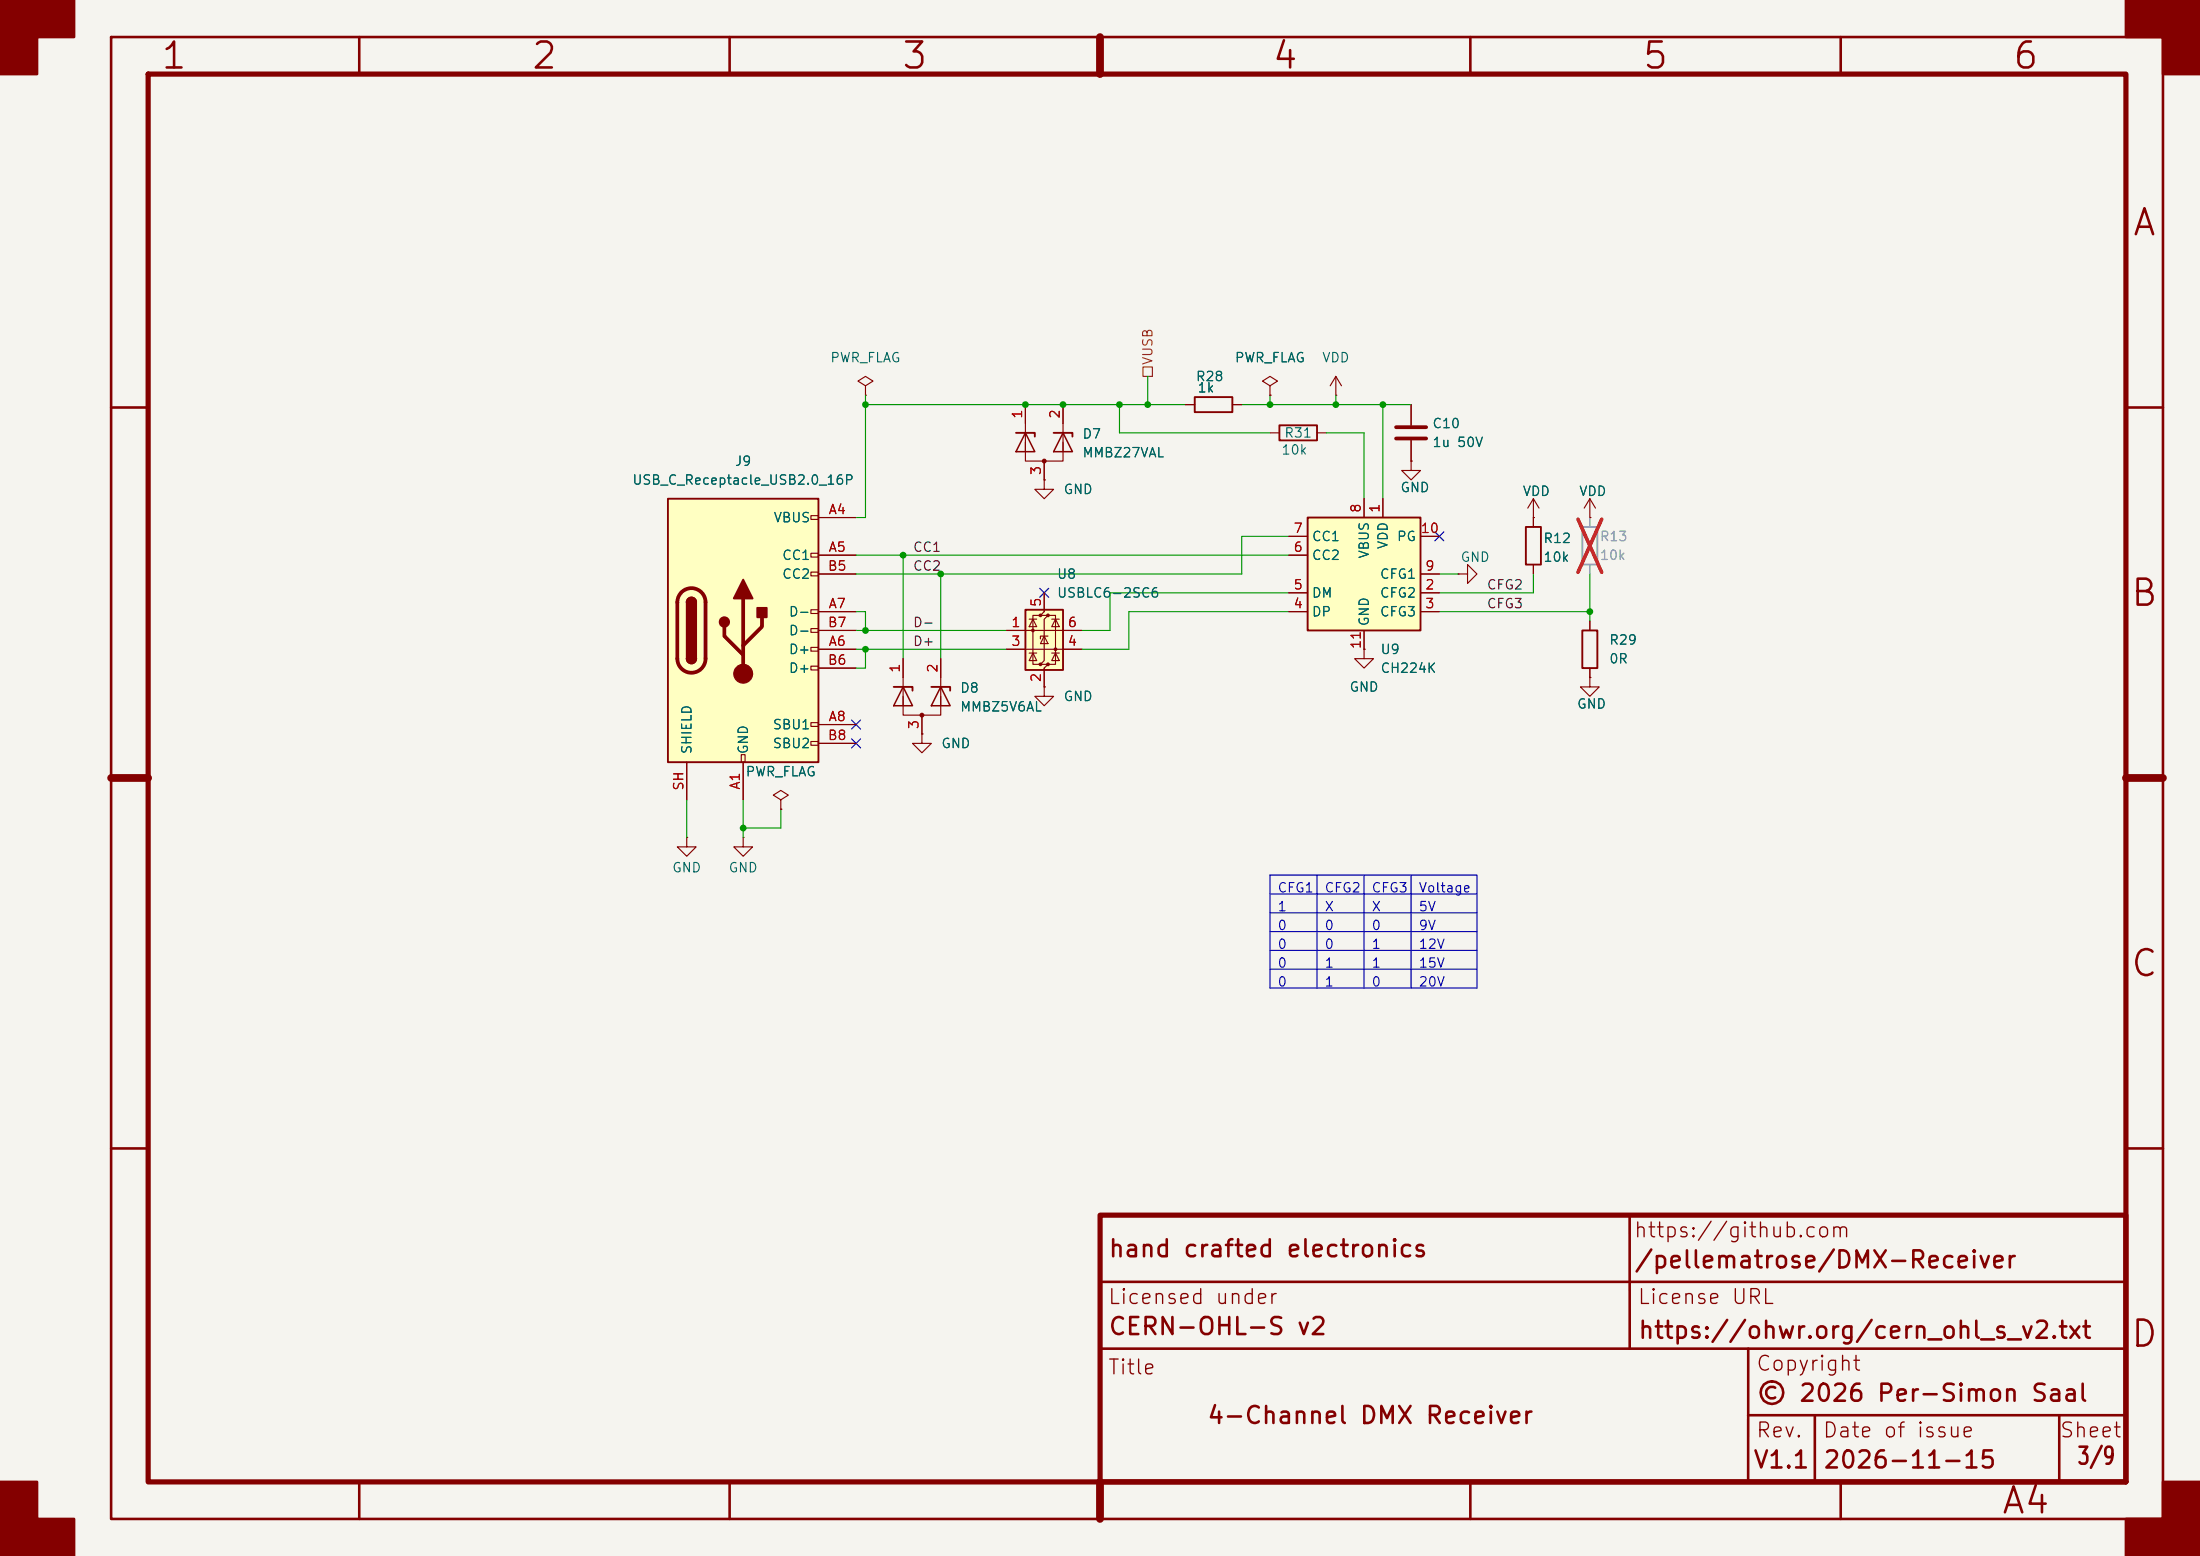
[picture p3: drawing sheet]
<svg xmlns="http://www.w3.org/2000/svg" width="297mm" height="210mm" viewBox="0 0 297 210" stroke-linecap="round" stroke-linejoin="round" font-family="sans-serif">
<path d="M0 0h297v210h-297z" fill="#f5f4ef" stroke="#f5f4ef" stroke-width=".14"/>
<g fill="none" stroke="#840000" stroke-width=".35">
<path d="M15 5h277v200h-277zM48.5 5v5M98.5 5v5M148.5 5v5M198.5 5v5M248.5 5v5M15 55h5M287 55h5M15 105h5M287 105h5M15 155h5M287 155h5"/>
<path d="M148.5 173h138.5M220 164v18M148.5 182h138.5M236 191h51M236 182v18M245 191v9M278 191v9M48.5 200v5M98.5 200v5M148.5 200v5M198.5 200v5M248.5 200v5"/>
</g>
<path d="M20 10h267v190h-267zM148.5 164h138.5v36h-138.5z" fill="none" stroke="#840000" stroke-width=".7"/>
<path d="M148.5 5v5M15 105h5M287 105h5M148.5 200v5" fill="none" stroke="#840000" stroke-width="1.1"/>
<g fill="#840000" stroke="#840000" stroke-width=".35">
<path d="M0 0h10v5h-5v5h-5z"/>
<path d="M0 200h5v5h5v5h-10z"/>
<path d="M287 0h10v10h-5v-5h-5z"/>
<path d="M292 200h5v10h-10v-5h5z"/>
</g>
<g fill="none" stroke="#840000" stroke-width=".15">
<path d="M116.8 52.1l1.1-.7-1.1-.6-1 .6 1 .7v1.2M116.8 53.3h.1M138.4 59.7v2.5h5.1v-2.5M138.4 54.6v6.4M143.5 54.6v6.4M160 54.6h1.3M166.4 54.6h1.2M171.4 52.1l1.1-.7-1.1-.6-1 .6 1 .7v1.2M171.4 53.3h.1M171.4 58.4h1.3M177.8 58.4h1.3M180.3 53.3h.1"/>
<path d="M180.3 50.8l-.7 1.3M180.3 50.8l.8 1.3M180.3 50.8v2.5M141 64.8v1.2h1.2l-1.2 1.3-1.3-1.3h1.3M141 64.8h.1M141 62.2v2.6M190.5 62.2v1.3h1.3l-1.3 1.3-1.3-1.3h1.3M190.5 62.2h.1M214.6 69.9h.1M214.6 67.3l-.7 1.3M214.6 67.3l.8 1.3M214.6 67.3v2.6"/>
<path d="M121.9 94v2.5h5.1v-2.5M121.9 88.9v6.4M124.5 99.1v1.2h1.2l-1.2 1.3-1.3-1.3h1.3M124.5 99.1h.1M124.5 96.5v2.6M127 88.9v6.4M184.1 87.6v1.3h1.3l-1.3 1.3-1.2-1.3h1.2M184.1 87.6h.1M214.6 91.4v1.3h1.3l-1.3 1.3-1.2-1.3h1.2M214.6 91.4h.1M214.6 83.8v1.3M214.6 90.2v1.2"/>
<path d="M92.7 113v1.3h1.3l-1.3 1.3-1.3-1.3h1.3M92.7 113h.1M100.3 113v1.3h1.3l-1.3 1.3-1.2-1.3h1.2M100.3 113h.1"/>
</g>
<path d="M137.2 58.4h2.5v.5M142.2 58.4h2.6v.5M161.3 53.6h5.1v2h-5.1zM172.7 57.4h5.1v2h-5.1zM120.6 92.7h2.6v.5M125.7 92.7h2.6v.5M213.6 85.1h2v5.1h-2z" fill="none" stroke="#840000" stroke-width=".25"/>
<g fill="#840000" stroke="#840000" stroke-width=".15">
<circle cx="124.5" cy="96.5" r=".25"/>
<circle cx="141" cy="62.2" r=".25"/>
</g>
<path d="M138.4 58.4l1.3 2.6h-2.5zM143.5 58.4l1.3 2.6h-2.6zM121.9 92.7l1.3 2.6h-2.6zM127 92.7l1.3 2.6h-2.6z" fill="none" stroke="#840000" stroke-width=".2"/>
<path d="M176.5 69.9h15.3v15.2h-15.3z" fill="#ffffc2"/>
<path d="M176.5 69.9h15.3v15.2h-15.3z" fill="none" stroke="#840000" stroke-width=".25"/>
<g fill="none" stroke="#840000" stroke-width=".15">
<path d="M190.5 54.6v2.8M190.5 59.4v2.8M174 74.9h2.5M174 72.4h2.5M184.1 67.3v2.6M186.7 67.3v2.6M191.8 72.4h2.5M191.8 77.5h2.5M174 80h2.5M174 82.6h2.5M184.1 85.1v2.5M191.8 80h2.5"/>
<path d="M191.8 82.6h2.5M105.4 108l1-.7-1-.6-1 .6 1 .7v1.2M105.4 109.2h.1"/>
</g>
<path d="M188.5 59.2h4M188.5 57.7h4" fill="none" stroke="#840000" stroke-width=".51"/>
<path d="M90.2 67.3h20.3v35.6h-20.3z" fill="#ffffc2"/>
<g fill="none" stroke="#840000" stroke-width=".15">
<path d="M109.5 69.6h1v.5h-1zM109.5 74.7h1v.5h-1zM109.5 77.2h1v.5h-1zM110.5 69.9h5.1M110.5 74.9h5.1M110.5 77.5h5.1M109.5 82.3h1v.5h-1zM109.5 84.8h1v.5h-1zM109.5 87.4h1v.5h-1zM109.5 89.9h1v.5h-1zM109.5 97.5h1v.5h-1zM110.5 87.6h5.1"/>
<path d="M110.5 82.6h5.1M110.5 97.8h5.1M110.5 90.2h5.1M110.5 85.1h5.1M141 92.7v1.3h1.2l-1.2 1.3-1.3-1.3h1.3M141 92.7h.1M92.7 102.9v5.1M100.1 101.9h.5v1h-.5zM100.3 102.9v5.1M109.5 100.1h1v.5h-1zM110.5 100.3h5.1"/>
</g>
<path d="M90.2 67.3h20.3v35.6h-20.3zM92.7 81.3a.64 .64 0 0 1 .6-.7 .64 .64 0 0 1 .7 .7M92.7 88.9a.64 .64 0 0 0 .6 .6 .64 .64 0 0 0 .7-.6" fill="none" stroke="#840000" stroke-width=".25"/>
<path d="M92 79.9a1.9 1.9 0 0 1 2.1-.4 1.9 1.9 0 0 1 1.1 1.8v7.6a1.91 1.91 0 0 1-1.9 1.9 1.91 1.91 0 0 1-1.9-1.9v-7.6a1.9 1.9 0 0 1 .6-1.4zM97.8 84.6v1.3l2.5 2.5M100.3 80.8v10.1M102.9 83.3v1.3l-2.6 2.5" fill="none" stroke="#840000" stroke-width=".51"/>
<g fill="#840000" stroke="#840000" stroke-width=".25">
<path d="M92.7 81.3h1.3v7.6h-1.3z"/>
<path d="M92.9 80.8a.64 .64 0 0 1 .7-.1 .64 .64 0 0 1 .4 .6h-1.3z"/>
<path d="M92.7 88.9h1.3a.64 .64 0 0 1-.7 .6 .64 .64 0 0 1-.6-.6z"/>
<path d="M100.3 78.2l1.3 2.6h-2.5z"/>
<path d="M102.2 82h1.3v1.3h-1.3z"/>
<circle cx="97.8" cy="83.9" r=".63"/>
</g>
<circle cx="100.3" cy="90.9" r="1.27" fill="#840000" stroke="#840000" stroke-width=".15"/>
<path d="M138.4 82.3h5.1v8.1h-5.1z" fill="#ffffc2"/>
<g fill="#840000">
<circle cx="139.4" cy="85.1" r=".25"/>
<circle cx="140.5" cy="83.1" r=".25"/>
<circle cx="140.5" cy="89.7" r=".25"/>
<circle cx="141.5" cy="83.1" r=".25"/>
<circle cx="141.5" cy="89.7" r=".25"/>
<circle cx="142.5" cy="87.6" r=".25"/>
</g>
<g fill="none" stroke="#840000" stroke-width=".15">
<path d="M138.4 54.6v2.6M143.5 54.6v2.6M160 54.6h1.3M166.4 54.6h1.2M171.4 53.3h.1M190.5 54.6v2.8M190.5 59.4v2.8M110.5 69.9h5.1M110.5 74.9h5.1M110.5 77.5h5.1M141 64.8h.1M141 62.2v2.6"/>
<path d="M174 74.9h2.5M174 72.4h2.5M184.1 67.3v2.6M186.7 67.3v2.6M190.5 62.2h.1M191.8 77.5h2.5M191.8 72.4h2.5M196.8 77.5h1.3v-1.3l1.3 1.3-1.3 1.2v-1.2M196.8 77.5h.1M207 69.9h.1M207 67.3v3.8M207 76.2v1.3"/>
<path d="M207 67.3l-.8 1.3M207 67.3l.8 1.3M214.6 69.9h.1M110.5 85.1h5.1M110.5 87.6h5.1M110.5 82.6h5.1M110.5 97.8h5.1M110.5 90.2h5.1M121.9 88.9v2.5M124.5 99.1h.1M124.5 96.5v2.6M127 88.9v2.5"/>
<path d="M135.9 85.1h10.1M135.9 87.6h10.1M138.9 88.1h1.1M138.9 83.6h1.1M139.4 83.6l.6 1h-1.1zM139.4 88.1l.6 1.1h-1.1zM140.5 83.1h-1.1v6.6h1.1M141 80v2.6l-.5 .5h1l-.5 .5v5.6l-.5 .5h1l-.5 .5v2.5M141 85.9l.5 1h-1zM141 92.7h.1M141.5 85.9h-1v.3M141.5 83.1h1v6.6h-1"/>
<path d="M142 88.1h1M142 83.6h1M142.5 83.6l.5 1h-1zM142.5 88.1l.5 1.1h-1zM174 82.6h2.5M174 80h2.5M184.1 87.6h.1M184.1 85.1v2.5M191.8 82.6h2.5M191.8 80h2.5M214.6 91.4h.1M214.6 83.8v1.3"/>
<path d="M214.6 90.2v1.2M92.7 102.9v5.1M100.3 102.9v5.1M105.4 109.2h.1M110.5 100.3h5.1"/>
</g>
<path d="M206 71.1h2v5.1h-2zM138.4 82.3h5.1v8.1h-5.1z" fill="none" stroke="#840000" stroke-width=".25"/>
<path d="M213.6 71.1h2v5.1h-2z" fill="none" stroke="#9c9b98" stroke-width=".25"/>
<path d="M214.6 69.9v1.2M214.6 76.2v1.3" fill="none" stroke="#9c9b98" stroke-width=".15"/>
<path d="M213 70.1l3.2 7.1M216.2 70.1l-3.2 7.1" fill="none" stroke="#e12e31" stroke-width=".46"/>
<path d="M154.3 49.5h1.3v1.3h-1.3z" fill="none" stroke="#725600" stroke-width=".15"/>
<path d="M171.4 118.1h28v15.3h-28zM177.8 118.1v15.3M184.1 118.1v15.3M190.5 118.1v15.3M171.4 120.7h28M171.4 123.2h28M171.4 125.7h28M171.4 128.3h28M171.4 130.8h28" fill="none" stroke="#0000c2" stroke-width=".15"/>
<g fill="none" stroke="#009600" stroke-width=".15">
<path d="M116.8 54.6h43.2M116.8 53.3v16.6h-1.2M151.1 54.6v3.8h20.3M154.9 50.8v3.8M167.6 54.6h22.9M171.4 53.3v1.3M179.1 58.4h5v8.9M180.3 53.3v1.3M186.7 54.6v12.7M115.6 74.9h58.4M121.9 74.9v14M127 77.5v11.4"/>
<path d="M174 72.4h-6.4v5.1h-52M194.3 77.5h2.5M207 77.5v2.5h-12.7M214.6 77.5v6.3M115.6 82.6h1.2v2.5M115.6 87.6h20.3M115.6 85.1h20.3M116.8 87.6v2.6h-1.2M174 82.6h-21.6v5h-6.4M174 80h-24.1v5.1h-3.9M194.3 82.6h20.3M92.7 108v5"/>
<path d="M100.3 108v5M105.4 109.2v2.6h-5.1"/>
</g>
<path d="M140.4 79.4l1.2 1.2M141.6 79.4l-1.2 1.2M193.7 71.8l1.2 1.2M194.9 71.8l-1.2 1.2M115 99.7l1.2 1.2M115 97.2l1.2 1.2M116.2 99.7l-1.2 1.2M116.2 97.2l-1.2 1.2" fill="none" stroke="#000084" stroke-width=".15"/>
<g fill="#009600">
<circle cx="154.9" cy="54.6" r=".46"/>
<circle cx="171.4" cy="54.6" r=".46"/>
<circle cx="143.5" cy="54.6" r=".46"/>
<circle cx="151.1" cy="54.6" r=".46"/>
<circle cx="127" cy="77.5" r=".46"/>
<circle cx="116.8" cy="87.6" r=".46"/>
<circle cx="116.8" cy="54.6" r=".46"/>
<circle cx="121.9" cy="74.9" r=".46"/>
<circle cx="138.4" cy="54.6" r=".46"/>
<circle cx="100.3" cy="111.8" r=".46"/>
<circle cx="116.8" cy="85.1" r=".46"/>
<circle cx="180.3" cy="54.6" r=".46"/>
<circle cx="186.7" cy="54.6" r=".46"/>
<circle cx="214.6" cy="82.6" r=".46"/>
</g>
<g font-size="3.5" fill="#840000">
<text x="21.5" y="10.2">1</text>
<text x="71.5" y="10.2">2</text>
<text x="121.5" y="10.2">3</text>
<text x="171.5" y="10.2">4</text>
<text x="221.5" y="10.2">5</text>
<text x="271.5" y="10.2">6</text>
<text x="287.7" y="32.7">A</text>
<text x="287.4" y="82.7">B</text>
<text x="287.4" y="132.7">C</text>
<text x="287.4" y="182.7">D</text>
<text x="270" y="205.2">A4</text>
</g>
<g font-size="2.3" fill="#840000">
<text x="149.5" y="170.2">hand crafted electronics</text>
<text x="220.5" y="171.7">/pellematrose/DMX-Receiver</text>
<text x="149.5" y="180.7">CERN-OHL-S v2</text>
<text x="221" y="181.2">https://ohwr.org/cern_ohl_s_v2.txt</text>
<text x="237" y="189.7">© 2026 Per-Simon Saal</text>
<text x="162.8" y="192.7">4-Channel DMX Receiver</text>
<text x="236.5" y="198.7">V1.1</text>
<text x="246" y="198.7">2026-11-15</text>
<text x="280.3" y="198.2">3/9</text>
</g>
<g font-size="2" fill="#840000">
<text x="220.4" y="167.5">https://github.com</text>
<text x="149.4" y="176.5">Licensed under</text>
<text x="220.9" y="176.5">License URL</text>
<text x="236.9" y="185.5">Copyright</text>
<text x="149.4" y="186">Title</text>
<text x="236.9" y="194.5">Rev.</text>
<text x="245.9" y="194.5">Date of issue</text>
<text x="277.9" y="194.5">Sheet</text>
</g>
<g font-size="1.3" fill="#006464">
<text x="112" y="49.2">PWR_FLAG</text>
<text x="161.4" y="51.8">R28</text>
<text x="161.6" y="53.3">1k</text>
<text x="166.6" y="49.2">PWR_FLAG</text>
<text x="178.4" y="49.2">VDD</text>
<text x="146" y="59.5">D7</text>
<text x="173.3" y="59.4">R31</text>
<text x="193.3" y="58.1">C10</text>
<text x="85.3" y="65.7">USB_C_Receptacle_USB2.0_16P</text>
<text x="99.1" y="63.2">J9</text>
<text x="146" y="62.1">MMBZ27VAL</text>
<text x="172.9" y="61.7">10k</text>
<text x="193.3" y="60.7">1u 50V</text>
<text x="104.3" y="70.8">VBUS</text>
<text x="143.5" y="67">GND</text>
<text x="189" y="66.7">GND</text>
<text x="205.5" y="67.3">VDD</text>
<text x="213.1" y="67.3">VDD</text>
<text x="105.5" y="75.9">CC1</text>
<text x="177" y="75.9">CC2</text>
<text x="177" y="73.4">CC1</text>
<text x="185.1" y="75.5" transform="rotate(-90 185.1 75.5)">VBUS</text>
<text x="187.7" y="74.2" transform="rotate(-90 187.7 74.2)">VDD</text>
<text x="188.5" y="73.4">PG</text>
<text x="197.1" y="76.1">GND</text>
<text x="208.3" y="73.6">R12</text>
<text x="208.3" y="76.1">10k</text>
<text x="105.5" y="78.4">CC2</text>
<text x="106.4" y="83.5">D-</text>
<text x="142.6" y="78.4">U8</text>
<text x="142.6" y="81">USBLC6-2SC6</text>
<text x="177" y="83.5">DP</text>
<text x="177" y="81">DM</text>
<text x="186.2" y="81">CFG2</text>
<text x="186.2" y="83.5">CFG3</text>
<text x="186.2" y="78.4">CFG1</text>
<text x="106.4" y="88.6">D+</text>
<text x="106.4" y="86.1">D-</text>
<text x="185.1" y="84.6" transform="rotate(-90 185.1 84.6)">GND</text>
<text x="186.3" y="88.6">U9</text>
<text x="217.2" y="87.3">R29</text>
<text x="217.2" y="89.9">0R</text>
<text x="106.4" y="91.1">D+</text>
<text x="129.5" y="93.8">D8</text>
<text x="143.5" y="94.9">GND</text>
<text x="182.1" y="93.7">GND</text>
<text x="186.3" y="91.1">CH224K</text>
<text x="212.8" y="96">GND</text>
<text x="93.7" y="101.9" transform="rotate(-90 93.7 101.9)">SHIELD</text>
<text x="101.3" y="101.9" transform="rotate(-90 101.3 101.9)">GND</text>
<text x="104.2" y="98.8">SBU1</text>
<text x="104.2" y="101.3">SBU2</text>
<text x="127" y="101.3">GND</text>
<text x="129.5" y="96.3">MMBZ5V6AL</text>
<text x="100.6" y="105.1">PWR_FLAG</text>
<text x="90.6" y="118.1">GND</text>
<text x="98.3" y="118.1">GND</text>
</g>
<text font-size="1.3" fill="#725600" x="155.9" y="49.4" transform="rotate(-90 155.9 49.4)">VUSB</text>
<g font-size="1.3" fill="#a90000">
<text x="138.3" y="56.6" transform="rotate(-90 138.3 56.6)">1</text>
<text x="143.4" y="56.6" transform="rotate(-90 143.4 56.6)">2</text>
<text x="140.8" y="64.2" transform="rotate(-90 140.8 64.2)">3</text>
<text x="111.8" y="69.7">A4</text>
<text x="184" y="69.3" transform="rotate(-90 184 69.3)">8</text>
<text x="186.6" y="69.3" transform="rotate(-90 186.6 69.3)">1</text>
<text x="111.7" y="77.3">B5</text>
<text x="111.8" y="74.8">A5</text>
<text x="174.5" y="74.8">6</text>
<text x="174.5" y="72.3">7</text>
<text x="191.7" y="72.3">10</text>
<text x="192.3" y="77.3">9</text>
<text x="111.8" y="82.4">A7</text>
<text x="140.8" y="82" transform="rotate(-90 140.8 82)">5</text>
<text x="174.5" y="82.4">4</text>
<text x="174.5" y="79.9">5</text>
<text x="192.3" y="79.9">2</text>
<text x="192.3" y="82.4">3</text>
<text x="111.7" y="85">B7</text>
<text x="111.8" y="87.5">A6</text>
<text x="136.4" y="85">1</text>
<text x="136.4" y="87.5">3</text>
<text x="144" y="87.5">4</text>
<text x="144" y="85">6</text>
<text x="184" y="87.7" transform="rotate(-90 184 87.7)">11</text>
<text x="111.7" y="90">B6</text>
<text x="121.8" y="90.9" transform="rotate(-90 121.8 90.9)">1</text>
<text x="126.9" y="90.9" transform="rotate(-90 126.9 90.9)">2</text>
<text x="140.8" y="92.2" transform="rotate(-90 140.8 92.2)">2</text>
<text x="111.7" y="100.2">B8</text>
<text x="111.8" y="97.7">A8</text>
<text x="124.3" y="98.5" transform="rotate(-90 124.3 98.5)">3</text>
<text x="92.6" y="106.8" transform="rotate(-90 92.6 106.8)">SH</text>
<text x="100.2" y="106.7" transform="rotate(-90 100.2 106.7)">A1</text>
</g>
<g font-size="1.3" fill="#0f0f0f">
<text x="123.2" y="74.8">CC1</text>
<text x="123.2" y="77.3">CC2</text>
<text x="200.6" y="79.9">CFG2</text>
<text x="200.6" y="82.4">CFG3</text>
<text x="123.2" y="87.5">D+</text>
<text x="123.2" y="85">D-</text>
</g>
<g font-size="1.3" fill="#939391">
<text x="215.9" y="73.4">R13</text>
<text x="215.9" y="75.9">10k</text>
</g>
<g font-size="1.3" fill="#0000c2">
<text x="172.4" y="120.8">CFG1</text>
<text x="172.4" y="123.3">1</text>
<text x="172.4" y="125.8">0</text>
<text x="178.7" y="120.8">CFG2</text>
<text x="178.7" y="123.3">X</text>
<text x="178.7" y="125.8">0</text>
<text x="185.1" y="120.8">CFG3</text>
<text x="185.1" y="123.3">X</text>
<text x="185.1" y="125.8">0</text>
<text x="191.4" y="120.8">Voltage</text>
<text x="191.4" y="123.3">5V</text>
<text x="191.4" y="125.8">9V</text>
<text x="172.4" y="128.4">0</text>
<text x="172.4" y="130.9">0</text>
<text x="178.7" y="128.4">0</text>
<text x="178.7" y="130.9">1</text>
<text x="185.1" y="128.4">1</text>
<text x="185.1" y="130.9">1</text>
<text x="191.4" y="128.4">12V</text>
<text x="191.4" y="130.9">15V</text>
<text x="172.4" y="133.5">0</text>
<text x="178.7" y="133.5">1</text>
<text x="185.1" y="133.5">0</text>
<text x="191.4" y="133.5">20V</text>
</g>
</svg>
